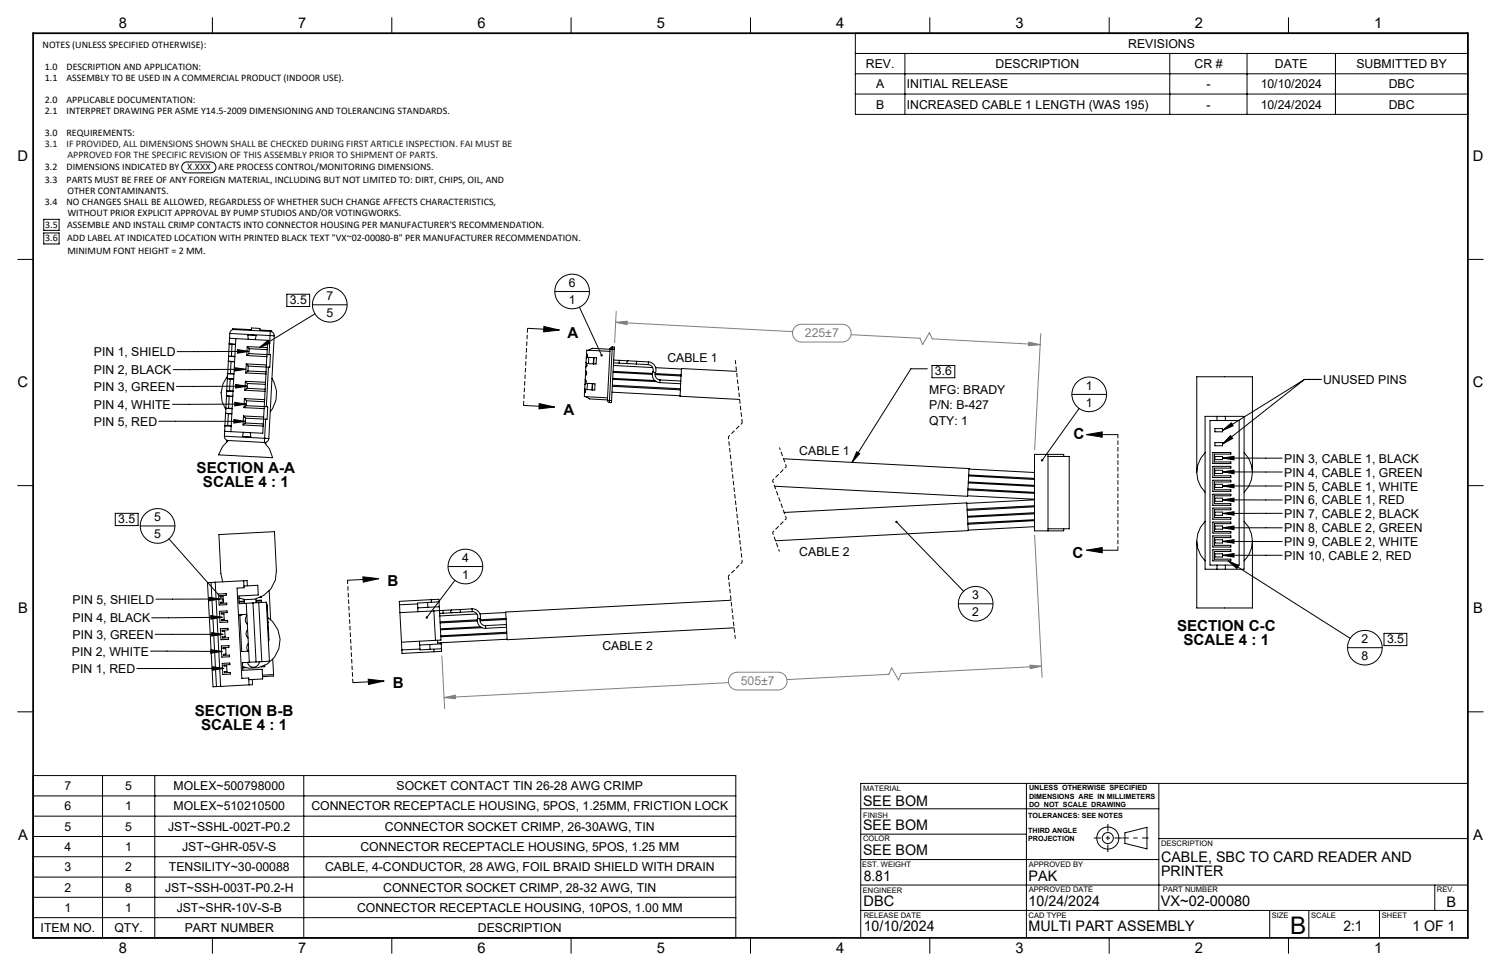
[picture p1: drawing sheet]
<svg xmlns="http://www.w3.org/2000/svg" width="432mm" height="279mm" viewBox="0 0 432 279" stroke-linecap="round" stroke-linejoin="round" font-family="sans-serif">
<g fill="none" stroke="#000" stroke-width=".29">
<path d="M61.1 5.1v4.5M112.7 5.1v4.5M164.3 5.1v4.5M215.9 5.1v4.5M246.1 9.6h176.2v23.3h-176.2zM246.1 15.4h176.2M260.3 15.4v17.5M267.5 5.1v4.5M319.1 5.1v4.5M336.5 15.4v17.5M358.7 15.4v17.5M370.7 5.1v4.5"/>
<path d="M384.2 15.4v17.5M246.1 21.2h176.2M246.1 27.1h176.2M52.7 47.1l1-.5h6.8a1.57 1.57 0 0 1 1.6 1.6 1.57 1.57 0 0 1-1.6 1.5h-6.7a1.56 1.56 0 0 1-1.4-.9 1.56 1.56 0 0 1 .3-1.7zM5.1 74.6h4.4M12.6 63.1h4.4v3.2h-4.4zM12.6 67h4.4v3.2h-4.4zM422.3 74.6h4.4M65.9 99h.1M65.9 99h1.8M65.9 99l.8 .1M65.9 99l-.1 3.5"/>
<path d="M66 97.3l-.1 1.7M66 97.3l1.8 .1M66.1 96l-.1 1.3M66.1 96l11.6 .6M66.7 99.1l-.1 3.4M66.7 99.1h1M67 94.9v-.3l5.4 .3v-.5l2.4 .1v.5l3.3 .1v.4M67.8 97.4l9.2 .5-.1 2.1M67.8 97.4l-1.4 26.8M71.1 99.7l-.1 2.6M71.1 99.7l5.8 .3M71.1 99.7l.6 .6"/>
<path d="M71.4 97.6l-.1-1.2 2.4 .2-.3 1.1M77.7 96.6h1.2M77.7 96.6l-.3 5.5M77.8 95.4l-.1 1.2M77.8 95.4l-10.5-.6a1.14 1.14 0 0 0-1.2 1.2M77.8 95.4a1.21 1.21 0 0 1 1.1 1.2M78.9 96.6l-1.6 29.6M82.5 84.7h6.6v3.5h-6.6zM89.9 87.7h9.9M90.6 90.3l-16 9.7M151.8 94.5l9.1 .5M156.5 93.9l4.4 1.1-4.5 .5z"/>
<path d="M159.6 83.9h10M166.7 88.4l6.4 13.8M176.1 99.8v.6M176.1 99.8l.6 .1v.6M176.1 99.8l-.4 .2-.2 .4M64.9 119l.8 .1M64.9 119l-.2 3.5M64.9 118.9v.1M64.9 118.9l1.8 .1M65.2 113.9h.1M65.2 113.9l1.8 .1M65.2 113.9l.7 .2"/>
<path d="M65.2 113.9l-.3 5M65.2 112.5h.1M65.2 112.5h.8M65.2 112.5l1.8 .1M65.2 112.5v1.4M65.4 108.9v.1M65.4 108.9l1.8 .1M65.4 109l.8 .1M65.4 108.2a8.1 8.1 0 0 0-.5 9.6M65.7 119.1l-.2 3.3M65.7 119.1h1M65.7 103.9v.1"/>
<path d="M65.7 103.9l1.8 .1M65.7 104h.8M65.7 104l-.5 8.5M65.8 117.5h-.8l1.8 .1M65.8 102.5v.1M65.8 117.5h1M65.8 102.5h.8M65.8 102.6h1.8M65.8 102.6l-.1 1.3M65.9 114.1l-.1 3.4M65.9 114.1h1.1M66 112.5h1"/>
<path d="M66 112.5h.1M66.2 109.1l-.2 3.4M66.2 109.1h1M66.3 107.5h1M66.3 107.5h-.8l1.8 .1M66.3 107.5h.1M66.5 104.1l-.2 3.4M66.5 104.1h1M66.5 104v.1M66.6 102.5l1 .1M66.6 102.5h.1M67.5 105.8l3.3 .5-3.3 .5z"/>
<path d="M67.5 115.8l3.3 .5-3.2 .5zM67.8 110.6l3.3 .5-3.3 .6zM68.3 100.6l3.3 .5-3.3 .5zM70.1 119.7l-.2 2.6M70.1 119.7l5.7 .3M70.1 119.7l.5 .6M70.2 117.3l5.8 .3M70.3 114.7l5.8 .3M70.3 114.7l-.1 2.6M70.3 114.7l.6 .6M70.4 112.3l5.8 .3M70.6 109.7l-.2 2.6"/>
<path d="M70.6 109.7l5.8 .3M70.6 109.7l.6 .6M70.7 107.3l5.8 .3M70.8 106.3l-21 .1M70.8 116.7l-.6 .6M70.8 116.7l5.2 .3M70.8 104.7l5.8 .3M70.8 104.7l-.1 2.6M70.8 104.7l.6 .6M70.8 116.3h-21.2M70.9 115.3l-.1 1.4M70.9 115.3l5.2 .3"/>
<path d="M71 102.3l5.8 .3M71.1 111.7l-.7 .6M71.1 111.7l5.2 .3M71.1 111.1l-20.3 .1M71.2 110.3l5.1 .3M71.2 110.3l-.1 1.4M71.3 106.8l-.6 .5M71.3 106.8l5.2 .2M71.4 105.3l-.1 1.5M71.4 105.3l5.2 .3M71.6 101.7l-.6 .6M71.6 101.7l5.2 .3"/>
<path d="M71.6 101.1l-20.6 .1M71.7 100.3l-.1 1.4M71.7 100.3l5.2 .3M74.6 100l2.6-2.1 .5 .9zM76 117l-.2 3.6M76 117l1 .1-.2 3.5h-1M76.1 115.6l-.1 1.4M76.1 115v.6M76.2 112.6l-.1 2.4M76.3 112l-.1 .6M76.3 110.6v1.4M76.5 107.6l-.2 3"/>
<path d="M76.5 107v.6M76.6 105v.6M76.6 105.6l-.1 1.4M76.8 102l-.2 3M76.8 102l1 .1-.2 3.6-1-.1M76.9 100.6l-.1 1.4M76.9 100v.6M77.2 105.7l-.6 11.3M78.2 108.9a8 8 0 0 1-.4 9.6M150.6 116.7l9 .4M155.1 116.1l4.5 1-4.6 .6zM168.1 113.1v1l6.7 .4"/>
<path d="M168.2 111.8l.3 .3v.7l-.4 .3M168.2 111.8l-.1 1.3M168.3 110.6l-.1 1.2M168.3 109.3l.3 .3v.7l-.3 .3M168.3 109.3v1.3M168.4 108.1l-.1 1.2M168.5 106.8l.3 .3-.1 .7-.3 .3M168.5 106.8l-.1 1.3M168.5 105.6v1.2M168.6 104.3l.3 .3-.1 .7-.3 .3M168.6 114.2l1 .6 5.1 .3M168.6 104.3l-.1 1.3"/>
<path d="M168.7 101.8l.3 .3v.7l-.3 .3M168.7 101.8l-.1 2.5M170.3 112.2h.1M170.4 110.4l-1.4-.1-.1 1.8 1.4 .1M170.4 110.4l-.1 1.8M170.4 110.4h.1M170.5 110.4l.7 .1-.1 1.7h-.7M170.5 110.4l-.1 1.8M170.7 104.7h.1M170.8 102.9l-1.4-.1-.1 1.8 1.4 .1M170.8 102.9l-.1 1.8M170.8 102.9h.1"/>
<path d="M170.9 102.9h.7l-.1 1.8h-.7M170.9 102.9l-.1 1.8M174.7 115.2h.6M174.7 115.2l.1 .3 .5 .3M175.3 115.2v.6M175.3 115.2l.6 .1M175.5 101.1l-6.7-.3-.1 1M175.5 100.4h.6M175.5 100.4l-.8 14.8M175.5 100.5l-5.1-.3-1.1 .6M175.9 115.3v.6l-.6-.1M176.1 112.9l19.6 1"/>
<path d="M176.1 100.4l-.8 14.8M176.1 100.4l.6 .1M176.1 111.2l19.6 1M176.2 110.8l19.6 1.1M176.2 109.1l12.6 .7M176.3 108.9l12.1 .6M176.4 107.1l11.2 .6M176.4 106.9l11.3 .6M176.5 105.2l11.2 .6M176.5 104.4l1.6 .1M176.6 103.6l1.6 .1M176.7 100.5l-.8 14.8"/>
<path d="M178.1 104.5l2.5 .1M178.2 103.7l2.4 .1M178.2 103.7l-.1 .8M180.6 104.6l2.5 .1M180.6 103.8l2.5 .2M180.6 103.8a.44 .44 0 0 0-.3 .4 .44 .44 0 0 0 .3 .4M183.1 104.7l3.4 .2M183.1 104v.7M183.1 104l3.4 .1M186.5 104.9a1.49 1.49 0 0 1 1.3 2.1M186.5 104.1a2.31 2.31 0 0 1 2.1 3.2M186.5 104.1v.8"/>
<path d="M187.8 107a2.26 2.26 0 0 0 2 3.1M187.8 107l.8 .3M188.5 107.8l7.4 .4M188.5 107.5l7.5 .4M188.6 107.3a1.52 1.52 0 0 0 1.3 2M188.6 105.8l7.4 .4M189.8 110.1l6 .3M189.9 109.3l-.1 .8M189.9 109.3l6 .3M211.9 106.9l-15.9-.9-.4 8 17.2 .9M266.8 106.1h-4.8l-16.9 27M268.1 105.2h6.6v3.5h-6.6z"/>
<path d="M308.4 113.5h9.9M310.4 117.5l-10.6 15M346.7 119.8h11.2v44h-11.2zM350.1 119.8v1.2M352.5 119.8v1.2M375.3 109.2h4.7M375.3 109.2l-23.6 14.7M375.3 109.2l-23.6 18.6M5.1 139.7h4.4M45.7 121.2h24.9M64.6 125.5a1.19 1.19 0 0 0 1.1 1.3M64.6 125.5l11.5 .6"/>
<path d="M64.6 124.1v1.4M64.6 124.1l1.8 .1M64.7 122.5h.1M64.7 122.5h.8M64.7 122.5l1.8 .1M64.7 122.5l-.1 1.6M65.3 126.7v.4M65.5 122.4v.1M65.5 122.4l1 .1M65.7 126.8l-1.7 1.7-1.1 2.4 15.5 .8-.9-2.5-1.4-1.9M65.7 126.8l10.4 .5M67.3 120.7l3.3 .5-3.3 .5z"/>
<path d="M69.9 122.3l5.8 .3M70 124.4l-.3 1.2 2.4 .1-.1-1.2M70.6 121.7l-.7 .6M70.6 121.7l5.1 .3M70.6 120.3l5.2 .3M70.6 120.3v1.4M75.7 122.6l-.1 2.1-9.2-.5M75.7 122v.6M75.8 120.6l-.1 1.4M76.1 126.1l1.2 .1M76.1 126.1v1.2M76.4 120.6l-.3 5.5"/>
<path d="M76.5 127.3l-.1 .4M77.3 126.2a1.21 1.21 0 0 1-1.2 1.1M225.4 132l53.4 2.8-.5 8-55.5-2.9M246.5 130l.8 .5-2.2 2.6zM278.6 138.7l19 1M278.6 139l19 .9M278.7 136.7l18.9 1M278.7 136.9l18.9 1.1M278.8 135l18.8 1M301.5 130.7v22.1M301.5 131.3h6.1v20.9h-6.1M306 131.3v-.6h-8.4v22.1h8.4v-.6"/>
<path d="M312.6 125.1l4.5-.8v1.5zM312.6 125.1h9M344.3 136v-27.6h16v27.6M346.7 130.2a8 8 0 0 0 0 11.4M348.1 121h8.4v41.6h-8.4zM348.9 130.2h5.2v.5h-4.7v2.2h4.7v.5h-5.2zM348.9 134.2h5.2v.5h-4.7v2.2h4.7v.5h-5.2zM348.9 138.2h5.2v.5h-4.7v2.2h4.7v.5h-5.2zM349.5 131.3h2.2v1h-2.2zM349.5 123.3h2.2v.9h-2.2zM349.5 127.4h2.2v.9h-2.2zM349.5 135.3h2.2v.9h-2.2z"/>
<path d="M349.5 139.3h2.2v1h-2.2zM351.7 123.9l2.5-2.2 .6 .8zM351.7 131.8l3.3-.5v1zM351.7 135.8l3.3-.5v1zM351.7 139.8l3.3-.5v1.1zM351.7 131.8h17.2M351.7 135.8h17.2M351.7 139.8h17.2M354 125.3l.6 .9-2.9 1.6zM357.9 130.2a7.7 7.7 0 0 1 2.4 5.8M360.3 136a7.7 7.7 0 0 1-2.4 5.6M422.3 139.7h4.4"/>
<path d="M33.2 147.7h6.5v3.5h-6.5zM40.4 151.3h9.9M48.6 155.1l15.5 17.4M225.6 147.5l52.5-2.8 .4 8-55.4 2.9M257.9 150.2l19.3 19.9M278.3 142.7l19.3 1M278.4 140.7l19.2 1M278.4 141l19.2 1M297.6 151.6l-19.1 .9M297.6 149.8l-19.2 1M297.6 149.5l-19.2 1M297.6 147.8l-19.3 1"/>
<path d="M297.6 145.5l-19.4 1M297.6 143.8l-19.5 1.1M297.6 147.5l-19.3 1.1M297.6 145.8l-19.4 1.1M312.6 158.3l4.5-.7v1.5zM312.6 158.3h9M344.3 155.7v19.2h16v-19.2M346.7 150a8 8 0 0 0 0 11.4M348.9 142.2h5.2v.5h-4.7v2.2h4.7v.5h-5.2zM348.9 146.2h5.2v.5h-4.7v2.2h4.7v.5h-5.2zM348.9 150.2h5.2v.5h-4.7v2.2h4.7v.5h-5.2zM348.9 154.2h5.2v.5h-4.7v2.2h4.7v.5h-5.2z"/>
<path d="M348.9 158.2h5.2v.5h-4.7v2.2h4.7v.5h-5.2zM349.5 143.3h2.2v1h-2.2zM349.5 147.4h2.2v.9h-2.2zM349.5 151.3h2.2v1h-2.2zM349.5 155.3h2.2v.9h-2.2zM349.5 159.3h2.2v1h-2.2zM351.7 143.8l3.3-.5v1.1zM351.7 147.7l3.3-.5v1zM351.7 151.9l3.3-.5v1zM351.7 155.8l3.3-.5v1zM351.7 159.8l3.3-.5v1zM351.7 143.8l17.2 .1"/>
<path d="M351.7 151.9h17.2M351.7 155.8h17.2M351.7 159.8h17.2M357.9 150a7.7 7.7 0 0 1 2.4 5.7M360.3 155.7a7.7 7.7 0 0 1-2.4 5.7M368.9 147.7h-17.2M60.1 171.9l3.3 .5-3.3 .5zM60.6 177.1l3.4 .5-3.3 .6zM60.7 167.6l1.6 30M60.7 167.6l-1 .1 1.6 29.9h1M61.9 167.5l1.6 30M61.9 167.5l-1.2 .1"/>
<path d="M62.9 170.9l2.2-.1v.5l-1.7 .1v.3h.8v1.5l-.7 .1v.3l1.7-.1v.5l-2.2 .1zM63.1 175.9l2.2-.1 .1 .5-1.8 .1v.3l.8-.1 .1 1.6-.8 .1v.3l1.8-.1v.5l-2.2 .1zM63.4 172.4h-18.6M64 177.6l-20.4 .2M64.1 167.4l-.6-2.3-.5-11.3 16-.8 .5 11.2a8 8 0 0 1-10.7 7.9M68.8 172.2h.3M69.4 177h-.4M69.7 176.8l-.7 .4M70.1 167.1l.1 2-2 .1 1.4 26 1.9-.1 .1 2M70.1 167.1l-8.2 .4M70.1 167.1h1l.1 1.5M70.2 168.6l4-.2 .1 2.8-5.6 .3 .1 2.2 4-.2"/>
<path d="M70.2 172.5l.1 1.1M70.3 173h-1.5M70.3 173.2h-1.5M70.8 173.6l.9 17M71 176.8l-2 .1 .5 10.6 2-.1M71 177.2a1.66 1.66 0 0 0 .2 2.4M72.8 173.5l.9 17M73.7 172.3v1.1M73.7 172.8l1.5-.1v.7M74.4 173.4l-1.6 .1M74.4 173.4l.9 17M74.4 173.4l2.2-.1 .9 17-2.2 .1"/>
<path d="M75.1 171.8v.1h-.3M75.2 172.9l-1.5 .1M76.6 173.6l.2 .5-.1 .5M76.8 174.1l.3 5M76.9 178.9l.2 .2M77 177.7a8 8 0 0 1 2.7 10.3 8 8 0 0 1-9.9 3.8M77.1 179.1l.3 4.9-.2 .6M77.4 170l.5 8.3M104.4 166l4.5 .5-4.4 1zM108.9 166.5l-9 .5M114.9 174l.1 2.3M115 176.3l.5 8.5"/>
<path d="M120.1 173.8l-5.2 .2M120.2 174.9v1.1M123 173.4l.1 1.4M123 173.4l-2.9 .1 .1 1.4M123.1 174.8l-2.9 .1M124.1 172.5v.8M124.1 172.5l2.2-.1v.8M124.1 172.5l-9.2 .5v1M124.8 175.8l.5 8.5M124.8 175.8l-9.8 .5M126.3 173.2l.1 1.4M126.3 173.2l-3.3 .2"/>
<path d="M126.4 174.6l-3.3 .2M126.4 174.6v1.1M126.4 175.7l-1.6 .1M126.4 175.7l.5 8.5-1.6 .1M127.4 175.6l.1 .9M127.4 175.6l-1 .1M127.5 176.5h-1M128.9 163h10M129.9 175.5l-2.5 .1M129.9 175.5a.42 .42 0 0 0-.3 .4 .42 .42 0 0 0 .4 .4M130 176.3l-2.5 .2M130.9 167l-8.1 10.7"/>
<path d="M132.4 175.4l-2.5 .1M132.4 175.4v.8M132.4 176.2l-2.4 .1M135.8 175.2a2.33 2.33 0 0 1 2.3 2.9M135.8 175.2l.1 .8M135.8 175.2l-3.4 .2M135.9 176a1.46 1.46 0 0 1 1.5 1.9M135.9 176l-3.5 .2M137.2 176.7l-10.7 .5M137.3 178.4l-10.7 .5M137.3 178.7l-10.7 .5M137.4 177.9a2.31 2.31 0 0 0 2.3 2.9"/>
<path d="M137.4 177.9l.7 .2M138.1 178.1a1.51 1.51 0 0 0 1.6 1.9M145.5 176.2l-7.4 .4M145.6 177.9l-7.5 .4M145.6 178.3l-7.5 .3M145.7 179.7l-6 .3M210.3 172.7l-64.8 3.4 .4 7.9 65.3-3.3M275.7 173.7h9.9M350.1 162.6v1.2M352.5 162.6v1.2M353.3 161.4l35.1 22.3M353.3 161.4l3 1.3-.5 .9z"/>
<path d="M43.3 187.4l20.6 .1M44.6 182.5h19.6M60.6 186.9l3.3 .6-3.3 .5zM60.9 182l3.3 .5-3.3 .5zM61.1 191.8l3.3 .5-3.3 .6zM63.4 180.9l2.2-.1v.5l-1.7 .1v.3l.8-.1 .1 1.6-.8 .1v.3l1.7-.1 .1 .5-2.2 .1zM63.5 197.5l-1.2 .1M63.7 185.9l2.2-.1v.5h-1.7v.4l.7-.1 .1 1.6-.7 .1v.3l1.7-.1v.5l-2.2 .1zM63.9 190.9l2.2-.1v.4l-1.7 .1 .1 .4 .7-.1 .1 1.6-.8 .1 .1 .3 1.7-.1v.5l-2.2 .1zM64.4 192.3l-25 .1M70.8 192.1l-1 .1M71.2 181.2a1.71 1.71 0 0 0 .2 2.4"/>
<path d="M71.4 185.1a1.8 1.8 0 0 0-.1 2.3M71.6 197.1l-8.1 .4M72.6 195.5v1.5l-1 .1M73.7 190.5l-4 .2 .1 2.2 5.6-.3 .2 2.8-4 .2M74.6 190.4a1.69 1.69 0 0 1-1.6 1.6 1.69 1.69 0 0 1-1.8-1.4M75.3 190.4l-1.6 .1M76.2 191.5v.3l-1.1 .1M78.5 189.7l.2 4.4M78.7 194.1l-3.2 .2M78.7 194.1v.4l-3.2 .2M105.9 195.4l4.6 .6-4.5 1zM110.5 196l-9 .4"/>
<path d="M115.5 184.8l.1 2.2M115.6 187v1l9.2-.5M120.7 184.5v1.1M120.7 185.6l.1 1.4 2.9-.2M120.8 186.8l-5.2 .2M123.6 185.5l.1 1.3M123.6 185.5l-2.9 .1M124.8 186.8v.7M125.3 184.3l-9.8 .5M126.9 184.9v.4M126.9 185.3l.1 1.4M126.9 185.3l-3.3 .2"/>
<path d="M127 186.7l-3.3 .1M127 186.7v.7l-2.2 .1M138.2 180.3l-11.5 .6M138.6 180.6l-11.9 .6M139.7 180v.8M145.7 180.5l-6 .3M145.8 181.9l-19 1.1M145.8 182.2l-19 1M145.9 183.9l-20 1.1v-.8M387.7 186.4h9.9M398.1 182.2h6.6v3.6h-6.6zM5.1 204.8h4.4"/>
<path d="M422.3 204.8h4.4M9.5 223.2h202.2v46.7h-202.2zM9.5 229h202.2M9.5 234.8h202.2M29.5 223.2v46.7M44.5 223.2v46.7M87.4 223.2v46.7M247.6 232.7h85.8M295.3 225.4v44.5M323.6 239.6l6.4-1.5v6.2l-6.4-1.6zM333.4 225.4v36.6M422.3 225.4h-174.7v44.5"/>
<path d="M9.5 240.7h202.2M9.5 246.5h202.2M9.5 252.4h202.2M9.5 258.2h202.2M247.6 254.7h174.7M247.6 247.3h85.8M247.6 240h47.7M333.4 241.3h88.9M412.7 254.7v7.3M9.5 264.1h202.2M61.1 269.9v4.4M112.7 269.9v4.4"/>
<path d="M164.3 269.9v4.4M215.9 269.9v4.4M247.6 262h174.7M267.5 269.9v4.4M319.1 269.9v4.4M365.3 262v7.9M370.7 269.9v4.4M376.5 262v7.9M396.8 262v7.9"/>
<circle cx="94.9" cy="87.7" r="5"/>
<circle cx="164.6" cy="83.9" r="5"/>
<circle cx="313.4" cy="113.5" r="5"/>
<circle cx="45.3" cy="151.3" r="5"/>
<circle cx="133.9" cy="163" r="5"/>
<circle cx="280.7" cy="173.7" r="5"/>
<circle cx="392.6" cy="186.4" r="5"/>
<circle cx="318.7" cy="241.1" r="3.2"/>
<circle cx="318.7" cy="241.2" r="1.6"/>
</g>
<g fill="none" stroke="#808080" stroke-width=".29">
<path d="M177.1 92.7l3.3-.3v1zM177.1 92.7l50.9 2.7M177.3 89.6l-.5 9M228.7 94.1l1-.6 .6-.2h12a2.56 2.56 0 0 1 2.5 2.6 2.56 2.56 0 0 1-2.5 2.5h-11.8a2.57 2.57 0 0 1-2.3-1.5 2.57 2.57 0 0 1 .5-2.8zM244.8 96.3l19.9 1 .7 1.8 2-3.4 .8 1.8 31 1.7M296 98.5l3.2 .7-3.3 .3zM299.4 96l-1.8 33.5M297.6 154l2.2 40.9M127.1 188.7l.8 15.2M209.5 196.4l-81.8 4.3M210.1 194.4l.9-.7 .9-.3h12a2.56 2.56 0 0 1 2.5 2.6 2.56 2.56 0 0 1-2.5 2.5h-11.8a2.57 2.57 0 0 1-2.3-1.4 2.57 2.57 0 0 1 .3-2.7zM296.3 191.4l3.3 .3-3.2 .7z"/>
<path d="M299.6 191.7l-40.3 2.1-.8 1.9-2-3.5-.8 1.8-29.3 1.5M127.7 200.7l3.3-.7 .1 1z"/>
</g>
<path d="M211.5 103.7l2 18M209.5 165.8l2 18" fill="none" stroke="#000" stroke-width=".29" stroke-dasharray="1.3 .6" stroke-dashoffset=".1" stroke-linecap="butt"/>
<path d="M213.5 121.7l-4 4M226.2 134.2l-4 4M226.2 149.2l-4 4M213.5 161.8l-4 4" fill="none" stroke="#000" stroke-width=".29" stroke-dasharray="1.3 .6" stroke-dashoffset=".7" stroke-linecap="butt"/>
<path d="M209.5 125.7l4 36.1M224.2 128.8l2 5.4M222.2 153.2l2 5.5" fill="none" stroke="#000" stroke-width=".29" stroke-dasharray="1.3 .6" stroke-dashoffset=".6" stroke-linecap="butt"/>
<path d="M222.2 138.2l4 11" fill="none" stroke="#000" stroke-width=".29" stroke-dasharray="1.3 .6" stroke-dashoffset=".5" stroke-linecap="butt"/>
<path d="M151.8 94.5l-1.2 22.1" fill="none" stroke="#000" stroke-width=".29" stroke-dasharray="1.3 .6" stroke-linecap="butt"/>
<path d="M321.6 125v33.3M100 167l1.5 29.4" fill="none" stroke="#000" stroke-width=".29" stroke-dasharray="1.3 .6" stroke-dashoffset=".2" stroke-linecap="butt"/>
<path d="M330.4 241.1h-7.5" fill="none" stroke="#000" stroke-width=".29" stroke-dasharray="15.2 1.3 1.3 1.3" stroke-dashoffset="13.4" stroke-linecap="butt"/>
<path d="M318.7 237.1v8.1M314.7 241.1h8.1" fill="none" stroke="#000" stroke-width=".29" stroke-dasharray="15.2 1.3 1.3 1.3" stroke-dashoffset="13.1" stroke-linecap="butt"/>
<path d="M9.5 9.6h412.8v260.3h-412.8z" fill="none" stroke="#000" stroke-width=".5"/>
<g fill="#000">
<path d="M156.5 93.9l4.4 1.1-4.5 .5zM155.1 116.1l4.5 1-4.6 .6zM172.9 102l-.1 .5 .4 .1-.1-.4 .2 .3 .1-.4zM299.5 132.3v.4l.3-.2-.2 .2a.34 .34 0 0 0 .5-.1 .34 .34 0 0 0-.2-.5 .34 .34 0 0 0-.4 .2zM122.5 177.5l.1 .5 .2-.3-.2 .3a.35 .35 0 0 0 .5-.1 .35 .35 0 0 0-.1-.5 .35 .35 0 0 0-.5 .1zM257.6 149.9a.35 .35 0 0 0 0 .6 .35 .35 0 0 0 .6-.2 .35 .35 0 0 0-.5-.4l.2 .3zM246.5 130l.8 .5-2.2 2.6zM68.3 100.6l3.3 .5-3.3 .5zM67.5 105.8l3.3 .5-3.3 .5zM67.8 110.6l3.3 .5-3.3 .6zM67.5 115.8l3.3 .5-3.2 .5zM67.3 120.7l3.3 .5-3.3 .5zM74.6 100l2.6-2.1 .5 .9zM60.1 171.9l3.3 .5-3.3 .5zM60.6 177.1l3.4 .5-3.3 .6zM60.9 182l3.3 .5-3.3 .5zM60.6 186.9l3.3 .6-3.3 .5zM61.1 191.8l3.3 .5-3.3 .6zM63.9 172.3v.5h.4l-.2-.3 .2 .3v-.5zM351.7 123.9l2.5-2.2 .6 .8zM354 125.3l.6 .9-2.9 1.6zM351.7 131.8l3.3-.5v1zM351.7 135.8l3.3-.5v1zM351.7 139.8l3.3-.5v1.1zM351.7 143.8l3.3-.5v1.1zM351.7 147.7l3.3-.5v1zM351.7 151.9l3.3-.5v1zM351.7 155.8l3.3-.5v1zM351.7 159.8l3.3-.5v1zM353.3 161.4l3 1.3-.5 .9z"/>
<path d="M104.4 166l4.5 .5-4.4 1zM105.9 195.4l4.6 .6-4.5 1zM312.6 125.1l4.5-.8v1.5zM312.6 158.3l4.5-.7v1.5z"/>
</g>
<path d="M177.1 92.7l3.3-.3v1zM296 98.5l3.2 .7-3.3 .3zM127.7 200.7l3.3-.7 .1 1zM296.3 191.4l3.3 .3-3.2 .7z" fill="#808080"/>
<text font-size="7" x="371.2" y="268.7">B</text>
<g font-size="4.4">
<text x="163.3" y="97.1">A</text>
<text x="162.1" y="119.3">A</text>
<text x="308.8" y="126.4">C</text>
<text x="56.6" y="136">SECTION A-A</text>
<text x="58.4" y="140.2">SCALE 4 : 1</text>
<text x="308.5" y="160.5">C</text>
<text x="111.5" y="168.5">B</text>
<text x="338.6" y="181.5">SECTION C-C</text>
<text x="340.4" y="185.7">SCALE 4 : 1</text>
<text x="113" y="198">B</text>
<text x="56.1" y="205.9">SECTION B-B</text>
<text x="57.9" y="210.1">SCALE 4 : 1</text>
</g>
<g font-size="4.2">
<text x="34.1" y="8.1">8</text>
<text x="85.7" y="8.1">7</text>
<text x="137.3" y="8.1">6</text>
<text x="188.9" y="8.1">5</text>
<text x="240.5" y="8.1">4</text>
<text x="292.1" y="8.1">3</text>
<text x="343.7" y="8.1">2</text>
<text x="395.3" y="8.1">1</text>
<text x="5.1" y="46.4">D</text>
<text x="423.7" y="46.4">D</text>
<text x="5.1" y="111.4">C</text>
<text x="423.7" y="111.4">C</text>
<text x="5.2" y="176.5">B</text>
<text x="423.8" y="176.5">B</text>
<text x="248.3" y="232">SEE BOM</text>
<text x="248.3" y="238.9">SEE BOM</text>
<text x="5.2" y="241.6">A</text>
<text x="248.3" y="245.9">SEE BOM</text>
<text x="423.8" y="241.6">A</text>
<text x="334" y="248">CABLE, SBC TO CARD READER AND</text>
<text x="248.5" y="253.4">8.81</text>
<text x="295.9" y="253.4">PAK</text>
<text x="334" y="252.1">PRINTER</text>
<text x="248.5" y="260.8">DBC</text>
<text x="295.9" y="260.8">10/24/2024</text>
<text x="334" y="260.8">VX~02-00080</text>
<text x="416.1" y="260.9">B</text>
<text x="248.5" y="267.9">10/10/2024</text>
<text x="295.9" y="267.9">MULTI PART ASSEMBLY</text>
<text x="386.5" y="267.9">2:1</text>
<text x="406.3" y="267.9">1 OF 1</text>
<text x="34.1" y="274.2">8</text>
<text x="85.7" y="274.2">7</text>
<text x="137.3" y="274.2">6</text>
<text x="188.9" y="274.2">5</text>
<text x="240.5" y="274.2">4</text>
<text x="292.1" y="274.2">3</text>
<text x="343.7" y="274.2">2</text>
<text x="395.3" y="274.2">1</text>
</g>
<g font-size="3.5">
<text x="324.6" y="13.7">REVISIONS</text>
<text x="249.1" y="19.6">REV.</text>
<text x="286.4" y="19.6">DESCRIPTION</text>
<text x="343.6" y="19.6">CR #</text>
<text x="366.8" y="19.6">DATE</text>
<text x="390.2" y="19.6">SUBMITTED BY</text>
<text x="252" y="25.4">A</text>
<text x="260.9" y="25.4">INITIAL RELEASE</text>
<text x="347.1" y="25.4">-</text>
<text x="362.7" y="25.4">10/10/2024</text>
<text x="399.5" y="25.4">DBC</text>
<text x="252" y="31.3">B</text>
<text x="260.9" y="31.3">INCREASED CABLE 1 LENGTH (WAS 195)</text>
<text x="347.1" y="31.3">-</text>
<text x="362.7" y="31.3">10/24/2024</text>
<text x="399.5" y="31.3">DBC</text>
<text x="163.6" y="82.6">6</text>
<text x="83.4" y="87.4">3.5</text>
<text x="93.9" y="86.4">7</text>
<text x="163.6" y="87.4">1</text>
<text x="93.9" y="91.3">5</text>
<text x="27" y="102.5">PIN 1, SHIELD</text>
<text x="27" y="107.7">PIN 2, BLACK</text>
<text x="192" y="104">CABLE 1</text>
<text x="269" y="107.9">3.6</text>
<text x="27" y="112.5">PIN 3, GREEN</text>
<text x="267.3" y="113.2">MFG: BRADY</text>
<text x="312.4" y="112.2">1</text>
<text x="380.6" y="110.5">UNUSED PINS</text>
<text x="27" y="117.7">PIN 4, WHITE</text>
<text x="267.3" y="117.8">P/N: B-427</text>
<text x="312.4" y="117">1</text>
<text x="27" y="122.5">PIN 5, RED</text>
<text x="267.3" y="122.3">QTY: 1</text>
<text x="229.9" y="131">CABLE 1</text>
<text x="369.4" y="133.1">PIN 3, CABLE 1, BLACK</text>
<text x="369.4" y="137.1">PIN 4, CABLE 1, GREEN</text>
<text x="369.4" y="141.2">PIN 5, CABLE 1, WHITE</text>
<text x="369.4" y="145.2">PIN 6, CABLE 1, RED</text>
<text x="369.4" y="149">PIN 7, CABLE 2, BLACK</text>
<text x="34" y="150.4">3.5</text>
<text x="44.4" y="150">5</text>
<text x="44.4" y="154.9">5</text>
<text x="369.4" y="153.2">PIN 8, CABLE 2, GREEN</text>
<text x="132.9" y="161.7">4</text>
<text x="229.9" y="160">CABLE 2</text>
<text x="369.4" y="157.1">PIN 9, CABLE 2, WHITE</text>
<text x="369.4" y="161.1">PIN 10, CABLE 2, RED</text>
<text x="132.9" y="166.6">1</text>
<text x="20.9" y="173.7">PIN 5, SHIELD</text>
<text x="279.7" y="172.4">3</text>
<text x="20.9" y="179.1">PIN 4, BLACK</text>
<text x="279.7" y="177.3">2</text>
<text x="20.9" y="183.8">PIN 3, GREEN</text>
<text x="391.7" y="185.1">2</text>
<text x="399" y="185">3.5</text>
<text x="20.7" y="188.7">PIN 2, WHITE</text>
<text x="173.3" y="187">CABLE 2</text>
<text x="391.7" y="189.9">8</text>
<text x="20.7" y="193.7">PIN 1, RED</text>
<text x="18.5" y="227.4">7</text>
<text x="36.1" y="227.4">5</text>
<text x="49.9" y="227.4">MOLEX~500798000</text>
<text x="114.1" y="227.4">SOCKET CONTACT TIN 26-28 AWG CRIMP</text>
<text x="18.5" y="233.2">6</text>
<text x="36.1" y="233.2">1</text>
<text x="49.9" y="233.2">MOLEX~510210500</text>
<text x="89.6" y="233.2">CONNECTOR RECEPTACLE HOUSING, 5POS, 1.25MM, FRICTION LOCK</text>
<text x="18.5" y="239.1">5</text>
<text x="36.1" y="239.1">5</text>
<text x="48.4" y="239.1">JST~SSHL-002T-P0.2</text>
<text x="110.7" y="239.1">CONNECTOR SOCKET CRIMP, 26-30AWG, TIN</text>
<text x="18.5" y="244.9">4</text>
<text x="36.1" y="244.9">1</text>
<text x="52.4" y="244.9">JST~GHR-05V-S</text>
<text x="103.7" y="244.9">CONNECTOR RECEPTACLE HOUSING, 5POS, 1.25 MM</text>
<text x="18.5" y="250.7">3</text>
<text x="36.1" y="250.7">2</text>
<text x="48.6" y="250.7">TENSILITY~30-00088</text>
<text x="93.5" y="250.7">CABLE, 4-CONDUCTOR, 28 AWG, FOIL BRAID SHIELD WITH DRAIN</text>
<text x="18.6" y="256.6">2</text>
<text x="36.1" y="256.6">8</text>
<text x="47.5" y="256.6">JST~SSH-003T-P0.2-H</text>
<text x="110.3" y="256.6">CONNECTOR SOCKET CRIMP, 28-32 AWG, TIN</text>
<text x="18.6" y="262.4">1</text>
<text x="36.1" y="262.4">1</text>
<text x="50.8" y="262.4">JST~SHR-10V-S-B</text>
<text x="102.7" y="262.4">CONNECTOR RECEPTACLE HOUSING, 10POS, 1.00 MM</text>
<text x="11.7" y="268.3">ITEM NO.</text>
<text x="32.9" y="268.3">QTY.</text>
<text x="53.1" y="268.3">PART NUMBER</text>
<text x="137.5" y="268.3">DESCRIPTION</text>
</g>
<g font-size="3.5" fill="#808080">
<text x="231.5" y="97">225±7</text>
<text x="213.1" y="197.2">505±7</text>
</g>
<g font-size="2.9">
<text x="12.2" y="13.9">NOTES (UNLESS SPECIFIED OTHERWISE):</text>
<text x="12.9" y="20.2">1.0</text>
<text x="12.9" y="23.4">1.1</text>
<text x="19.1" y="20.2">DESCRIPTION AND APPLICATION:</text>
<text x="19.1" y="23.4">ASSEMBLY TO BE USED IN A COMMERCIAL PRODUCT (INDOOR USE).</text>
<text x="12.9" y="29.7">2.0</text>
<text x="19.1" y="29.7">APPLICABLE DOCUMENTATION:</text>
<text x="12.9" y="32.8">2.1</text>
<text x="19.1" y="32.8">INTERPRET DRAWING PER ASME Y14.5-2009 DIMENSIONING AND TOLERANCING STANDARDS.</text>
<text x="12.9" y="39.2">3.0</text>
<text x="19.1" y="39.2">REQUIREMENTS:</text>
<text x="12.9" y="52.5">3.3</text>
<text x="12.9" y="49">3.2</text>
<text x="19.1" y="52.5">PARTS MUST BE FREE OF ANY FOREIGN MATERIAL, INCLUDING BUT NOT LIMITED TO: DIRT, CHIPS, OIL, AND</text>
<text x="19.1" y="49">DIMENSIONS INDICATED BY</text>
<text x="53.9" y="49">X.XXX</text>
<text x="62.8" y="49">ARE PROCESS CONTROL/MONITORING DIMENSIONS.</text>
<text x="12.9" y="58.9">3.4</text>
<text x="19.1" y="58.9">NO CHANGES SHALL BE ALLOWED, REGARDLESS OF WHETHER SUCH CHANGE AFFECTS CHARACTERISTICS,</text>
<text x="19.4" y="55.7">OTHER CONTAMINANTS.</text>
<text x="13" y="65.5">3.5</text>
<text x="19.3" y="65.5">ASSEMBLE AND INSTALL CRIMP CONTACTS INTO CONNECTOR HOUSING PER MANUFACTURER'S RECOMMENDATION.</text>
<text x="19.4" y="62">WITHOUT PRIOR EXPLICIT APPROVAL BY PUMP STUDIOS AND/OR VOTINGWORKS.</text>
<text x="13" y="69.5">3.6</text>
<text x="19.3" y="69.5">ADD LABEL AT INDICATED LOCATION WITH PRINTED BLACK TEXT &quot;VX~02-00080-B&quot; PER MANUFACTURER RECOMMENDATION.</text>
<text x="19.4" y="73">MINIMUM FONT HEIGHT = 2 MM.</text>
</g>
<g font-size="2.9" fill="#191924">
<text x="12.9" y="42.3">3.1</text>
<text x="19.1" y="42.3">IF PROVIDED, ALL DIMENSIONS SHOWN SHALL BE CHECKED DURING FIRST ARTICLE INSPECTION. FAI MUST BE</text>
<text x="19.4" y="45.5">APPROVED FOR THE SPECIFIC REVISION OF THIS ASSEMBLY PRIOR TO SHIPMENT OF PARTS.</text>
</g>
<g font-size="2.2">
<text x="248.3" y="227.6">MATERIAL</text>
<text x="248.3" y="235.3">FINISH</text>
<text x="248.3" y="242.1">COLOR</text>
<text x="334" y="243.4">DESCRIPTION</text>
<text x="248" y="249.5">EST. WEIGHT</text>
<text x="296" y="249.5">APPROVED BY</text>
<text x="248.2" y="257">ENGINEER</text>
<text x="296" y="256.8">APPROVED DATE</text>
<text x="334.5" y="256.8">PART NUMBER</text>
<text x="413.4" y="256.8">REV.</text>
<text x="248.5" y="264">RELEASE DATE</text>
<text x="295.9" y="264">CAD TYPE</text>
<text x="365.8" y="264">SIZE</text>
<text x="377.2" y="264">SCALE</text>
<text x="397.5" y="264">SHEET</text>
</g>
<g font-size="2.1">
<text x="296.1" y="227.3">UNLESS OTHERWISE SPECIFIED</text>
<text x="296.1" y="229.8">DIMENSIONS ARE IN MILLIMETERS</text>
<text x="296.1" y="232.3">DO NOT SCALE DRAWING</text>
<text x="295.8" y="235.3">TOLERANCES: SEE NOTES</text>
<text x="295.8" y="239.6">THIRD ANGLE</text>
<text x="295.8" y="242.1">PROJECTION</text>
</g>
</svg>
